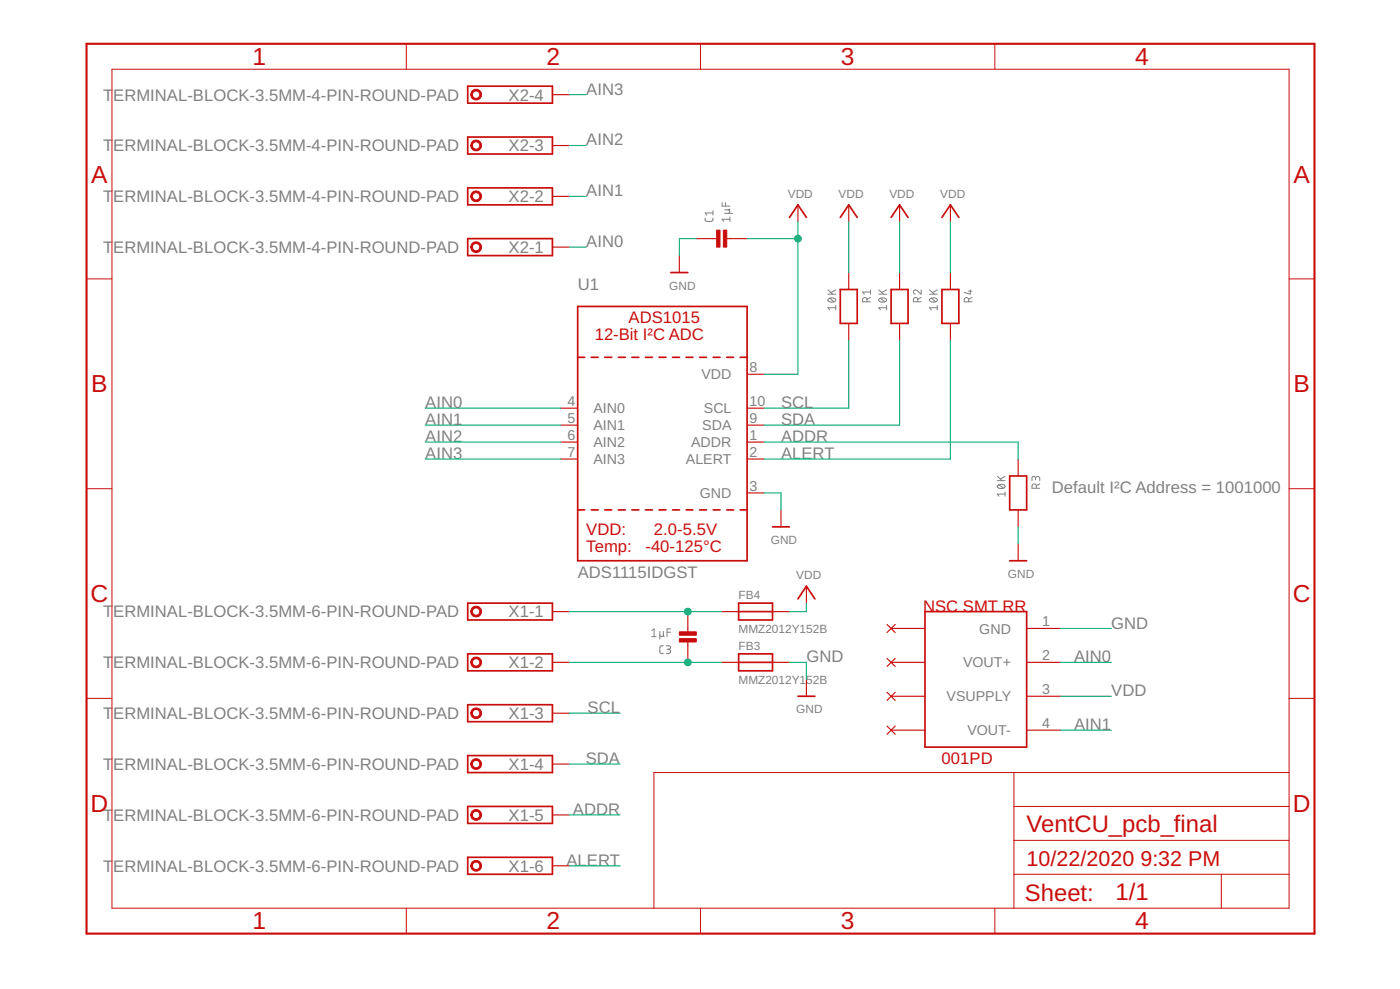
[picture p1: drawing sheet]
<svg xmlns="http://www.w3.org/2000/svg" width="210mm" height="148mm" viewBox="0 0 210 148" stroke-linecap="round" stroke-linejoin="round" font-family="sans-serif">
<g fill="none" stroke="#808080" stroke-width=".15">
<path d="M105.7 32.7v.3l.3 .2 .7-.1 .2-.1v-.3M106.9 31.6v.6M106.9 31.9h-1.2l.3 .3M108.3 30.4v.5h1.1M108.6 32h1.2M108.8 30.4v.5M109.2 31.4l.2 .2v.3l-.2 .1M109.4 31.3v.1h-.8M109.4 32.9h-1.1l.2 .3M109.4 32.5v.7M124.1 44.1h1.2M124.1 43.4l.7 .7"/>
<path d="M124.2 44.8a.73 .73 0 0 1 1.1 .2 .71 .71 0 0 1-1.2 0zM124.4 44.7l.6 .5M125.3 46.1h-1.2l.3 .3M125.3 45.8v.6M125.3 43.4l-.7 .4M130 45.2v-.3a.33 .33 0 0 0-.3-.3 .33 .33 0 0 0-.4 .3v.3h1.2M130.5 44.6l-.5 .2M130.5 43.8h-1.2l.3 .3M130.5 43.4v.7M131.7 44.1h1.2M131.7 43.4l.8 .7M131.8 44.8a.73 .73 0 0 1 1.1 .2 .71 .71 0 0 1-1.2 0z"/>
<path d="M132 44.7l.7 .5M132.9 46.1h-1.2l.3 .3M132.9 45.8v.6M132.9 43.4l-.7 .4M137.6 45.2v-.3a.33 .33 0 0 0-.3-.3 .33 .33 0 0 0-.4 .3v.3h1.2M138.1 43.4v.7l-.6-.6a.32 .32 0 0 0-.5 .1 .32 .32 0 0 0 .2 .5M138.1 44.6l-.5 .2M139.4 44.1h1.1M139.4 43.4l.7 .7M139.4 44.8a.7 .7 0 0 1 1.1 .2 .69 .69 0 0 1-1.1 0zM139.6 44.7l.7 .5M140.5 46.1h-1.1l.2 .3"/>
<path d="M140.5 45.8v.6M140.5 43.4l-.7 .4M145.2 45.2v-.3a.33 .33 0 0 0-.3-.3 .33 .33 0 0 0-.3 .3v.3h1.1M145.2 43.6h.5M145.5 43.4v.7l-.9-.3M145.7 44.6l-.5 .2M149.5 72h1.2M149.5 71.4l.7 .6M149.6 72.7a.72 .72 0 0 1 1.1 .2 .69 .69 0 0 1-1.2 0zM149.8 72.6l.6 .5M150.7 74h-1.2l.3 .3M150.7 73.7v.6"/>
<path d="M150.7 71.4l-.7 .4M155.3 71.7a.32 .32 0 0 1 .3-.3 .32 .32 0 0 1 .3 .3v.3M155.3 71.9l-.1-.4-.3-.1-.2 .1v.5M155.4 73.2v-.4a.33 .33 0 0 0-.3-.3 .33 .33 0 0 0-.4 .3v.4h1.2M155.9 72.5l-.5 .2M97.7 94.5l.4-.3v1.2M97.7 95.4h.7M98.9 95.1l.2 .3 .3-.1 .1-.2M98.9 94.6v1.2M99.5 94.6v.6l.1 .2M99.5 96.8h-.4l-.2 .2 .1 .7 .1 .2h.4M99.9 96.8h.5l.1 .1-.1 .3-.4 .1"/>
<path d="M100 94.7h.5M100.2 97.3a.33 .33 0 0 1 .4 .3 .33 .33 0 0 1-.4 .3h-.3M100.5 94.2h-.5v1.2"/>
</g>
<g fill="none" stroke="#c90d0c" stroke-width=".17">
<path d="M82.8 14.2h2.5M82.8 37h2.5M82.8 29.4h2.5M82.8 21.8h2.5M101.9 38.3v2.5M104.4 35.8h3.3M108.7 35.8h3.3M119.6 30.7v2.5M127.3 30.7v2.5M134.9 30.7v2.5M142.5 30.7v2.5M112 56.1h2.6"/>
<path d="M127.3 40.8v2.6M127.3 48.5v2.5M134.9 40.8v2.6M134.9 48.5v2.5M142.5 40.8v2.6M142.5 48.5v2.5M84.1 61.2h2.5M84.1 63.7h2.5M84.1 66.2h2.5M84.1 68.8h2.5M112 61.2h2.6M112 63.7h2.6"/>
<path d="M112 66.2h2.6M112 68.8h2.6M112 73.9h2.6M117.1 76.4v2.5M152.7 68.8v2.5M152.7 76.4v2.5M82.8 99.2h2.5M82.8 91.6h2.5M103.1 91.6v3.3M103.1 95.9v3.3M108.2 99.2h2.5M108.2 91.6h2.5"/>
<path d="M115.8 99.2h2.6M115.8 91.6h2.6M120.9 87.8v2.6M133 98.6l1.2 1.2M133 93.6l1.2 1.2M133.6 99.2h5.1M133.6 94.1h5.1M134.2 98.6l-1.2 1.2M134.2 93.6l-1.2 1.2M152.7 81.5v2.5M153.9 99.2h5.1M153.9 94.1h5.1"/>
<path d="M82.8 106.8h2.5M82.8 114.5h2.5M120.9 101.8v2.5M133 108.8l1.2 1.2M133 103.7l1.2 1.2M133.6 104.3h5.1M133.6 109.4h5.1M134.2 108.8l-1.2 1.2M134.2 103.7l-1.2 1.2M153.9 104.3h5.1M153.9 109.4h5.1M82.8 122.1h2.5"/>
<path d="M82.8 129.7h2.5"/>
</g>
<g fill="none" stroke="#c90d0c" stroke-width=".25">
<path d="M70.1 12.9h12.7v2.6h-12.7zM70.1 20.5h12.7v2.6h-12.7zM70.1 28.2h12.7v2.5h-12.7zM70.1 35.8h12.7v2.5h-12.7zM118.4 32.6l1.2-1.9 1.3 1.9M126 32.6l1.3-1.9 1.2 1.9M133.6 32.6l1.3-1.9 1.2 1.9M141.2 32.6l1.3-1.9 1.3 1.9M86.6 45.9h25.4v38.1h-25.4zM86.6 53.5h1.1M88.6 53.5h1.1M90.7 53.5h1"/>
<path d="M92.7 53.5h1M94.7 53.5h1.1M96.8 53.5h1M98.8 53.5h1M100.6 40.8h2.5M100.8 53.5h1.1M102.9 53.5h1M104.9 53.5h1M106.9 53.5h1M109 53.5h1M111 53.5h1M126 43.4h2.5v5.1h-2.5z"/>
<path d="M133.6 43.4h2.5v5.1h-2.5zM141.2 43.4h2.6v5.1h-2.6zM86.6 76.4h1.1M88.6 76.4h1.1M90.7 76.4h1M92.7 76.4h1M94.7 76.4h1.1M96.8 76.4h1M98.8 76.4h1M100.8 76.4h1.1M102.9 76.4h1M104.9 76.4h1"/>
<path d="M106.9 76.4h1M109 76.4h1M111 76.4h1M115.8 78.9h2.6M151.4 71.3h2.5v5.1h-2.5zM70.1 98h12.7v2.5h-12.7zM70.1 90.4h12.7v2.5h-12.7zM110.7 91.6h5.1M110.7 90.4h5.1v2.5h-5.1zM110.7 98h5.1v2.5h-5.1zM110.7 99.2h5.1M119.6 89.7l1.3-1.9 1.3 1.9"/>
<path d="M138.7 91.6h15.2v20.3h-15.2zM151.4 84h2.5M70.1 105.6h12.7v2.5h-12.7zM70.1 113.2h12.7v2.5h-12.7zM119.6 104.3h2.6M70.1 120.8h12.7v2.6h-12.7zM70.1 128.4h12.7v2.6h-12.7z"/>
</g>
<g fill="#c90d0c" stroke="#c90d0c" stroke-width=".15">
<path d="M108.5 34.5h.5v2.5h-.5z"/>
<path d="M107.4 34.5h.5v2.5h-.5z"/>
<path d="M101.9 94.7h2.5v.5h-2.5z"/>
<path d="M101.9 95.7h2.5v.5h-2.5z"/>
</g>
<g fill="#c90d0c" stroke="#c90d0c" stroke-width=".15">
<path d="M70.8 91.1a.82 .82 0 0 1 1.3 .1 .82 .82 0 0 1-.5 1.2 .82 .82 0 0 1-1-.8h.2a.55 .55 0 0 1 .8-.5 .55 .55 0 0 1 .2 .9 .55 .55 0 0 1-.9-.2l-.1-.2h-.2z" fill-rule="evenodd"/>
<path d="M70.8 98.7a.82 .82 0 0 1 1.3 .1 .82 .82 0 0 1-.5 1.2 .82 .82 0 0 1-1-.8h.2a.55 .55 0 0 1 .8-.5 .55 .55 0 0 1 .2 .9 .55 .55 0 0 1-.9-.2l-.1-.2h-.2z" fill-rule="evenodd"/>
<path d="M70.8 106.3a.82 .82 0 0 1 1.3 .1 .82 .82 0 0 1-.5 1.2 .82 .82 0 0 1-1-.8h.2a.55 .55 0 0 1 .8-.5 .55 .55 0 0 1 .2 .9 .55 .55 0 0 1-.9-.2l-.1-.2h-.2z" fill-rule="evenodd"/>
<path d="M70.8 114a.82 .82 0 0 1 1.3 0 .82 .82 0 0 1-.5 1.3 .82 .82 0 0 1-1-.8h.2a.55 .55 0 0 1 .8-.6 .55 .55 0 0 1 .2 .9 .55 .55 0 0 1-.9-.1l-.1-.2h-.2z" fill-rule="evenodd"/>
<path d="M70.8 121.6a.82 .82 0 0 1 1.3 0 .82 .82 0 0 1-.5 1.3 .82 .82 0 0 1-1-.8h.2a.55 .55 0 0 1 .8-.6 .55 .55 0 0 1 .2 1 .55 .55 0 0 1-.9-.2l-.1-.2h-.2z" fill-rule="evenodd"/>
<path d="M70.8 129.2a.82 .82 0 0 1 1.3 .1 .82 .82 0 0 1-.5 1.2 .82 .82 0 0 1-1-.8h.2a.55 .55 0 0 1 .8-.5 .55 .55 0 0 1 .2 .9 .55 .55 0 0 1-.9-.2l-.1-.2h-.2z" fill-rule="evenodd"/>
<path d="M70.8 36.5a.82 .82 0 0 1 1.3 .1 .82 .82 0 0 1-.5 1.2 .82 .82 0 0 1-1-.8h.2a.55 .55 0 0 1 .8-.5 .55 .55 0 0 1 .2 .9 .55 .55 0 0 1-.9-.2l-.1-.2h-.2z" fill-rule="evenodd"/>
<path d="M70.8 28.9a.82 .82 0 0 1 1.3 .1 .82 .82 0 0 1-.5 1.2 .82 .82 0 0 1-1-.8h.2a.55 .55 0 0 1 .8-.5 .55 .55 0 0 1 .2 .9 .55 .55 0 0 1-.9-.2l-.1-.2h-.2z" fill-rule="evenodd"/>
<path d="M70.8 21.3a.82 .82 0 0 1 1.3 0 .82 .82 0 0 1-.5 1.3 .82 .82 0 0 1-1-.8h.2a.55 .55 0 0 1 .8-.5 .55 .55 0 0 1 .2 .9 .55 .55 0 0 1-.9-.2l-.1-.2h-.2z" fill-rule="evenodd"/>
<path d="M70.8 13.7a.82 .82 0 0 1 1.3 0 .82 .82 0 0 1-.5 1.3 .82 .82 0 0 1-1-.8h.2a.55 .55 0 0 1 .8-.6 .55 .55 0 0 1 .2 .9 .55 .55 0 0 1-.9-.1l-.1-.2h-.2z" fill-rule="evenodd"/>
</g>
<g fill="none" stroke="#c90d0c" stroke-width=".15">
<path d="M16.8 10.4h176.5v125.7h-176.5zM60.9 6.6v3.8M105 6.6v3.8M149.2 6.6v3.8M13 41.8h3.8M193.3 41.8h3.8M13 73.2h3.8M193.3 73.2h3.8M13 104.6h3.8M152 115.7v20.4M193.3 115.7h-95.3v20.4M193.3 104.6h3.8"/>
<path d="M60.9 136.1v3.8M105 136.1v3.8M149.2 136.1v3.8M152 131h41.3M152 125.9h41.3M152 120.8h41.3M183.1 131v5.1"/>
</g>
<path d="M13 6.6h184.1v133.3h-184.1z" fill="none" stroke="#c90d0c" stroke-width=".32"/>
<g fill="none" stroke="#0dab76" stroke-width=".17">
<path d="M85.3 14.2h2.6M85.3 37h2.6M85.3 29.4h2.6M85.3 21.8h2.6M104.4 35.8h-2.5v2.5M112 35.8h7.6M119.6 33.2v22.9h-5M127.3 33.2v7.6M134.9 33.2v7.6M142.5 33.2v7.6M127.3 51v10.2h-12.7M134.9 51v12.7h-20.3"/>
<path d="M142.5 51v17.8h-27.9M63.8 61.2h20.3M63.8 63.7h20.3M63.8 66.2h20.3M63.8 68.8h20.3M114.6 73.9h2.5v2.5M114.6 66.2h38.1v2.6M152.7 78.9v2.6M85.3 99.2h22.9M85.3 91.6h22.9M118.4 99.2h2.5v2.6M120.9 90.4v1.2h-2.5"/>
<path d="M159 99.2h7.6M159 94.1h7.6M85.3 106.8h7.7M85.3 114.5h7.7M159 104.3h7.6M159 109.4h7.6M85.3 122.1h7.7M85.3 129.7h7.7"/>
</g>
<g fill="#0dab76" stroke="#0dab76" stroke-width=".15">
<circle cx="119.6" cy="35.8" r=".51"/>
<circle cx="103.1" cy="91.6" r=".51"/>
<circle cx="103.1" cy="99.2" r=".51"/>
</g>
<g font-size="3.7" fill="#c90d0c">
<text x="37.8" y="9.8">1</text>
<text x="82" y="9.8">2</text>
<text x="126.1" y="9.8">3</text>
<text x="170.2" y="9.8">4</text>
<text x="13.7" y="27.4">A</text>
<text x="194" y="27.4">A</text>
<text x="13.7" y="58.8">B</text>
<text x="194" y="58.8">B</text>
<text x="13.6" y="90.2">C</text>
<text x="193.8" y="90.2">C</text>
<text x="13.6" y="121.6">D</text>
<text x="193.8" y="121.6">D</text>
<text x="37.8" y="139.3">1</text>
<text x="82" y="139.3">2</text>
<text x="126.1" y="139.3">3</text>
<text x="170.2" y="139.3">4</text>
</g>
<g font-size="3.6" fill="#c90d0c">
<text x="153.9" y="124.6">VentCU_pcb_final</text>
<text x="153.7" y="134.9">Sheet:</text>
<text x="167.2" y="134.8">1/1</text>
</g>
<g font-size="3.2" fill="#c90d0c">
<text x="153.9" y="129.7">10/22/2020</text>
<text x="171" y="129.7">9:32 PM</text>
</g>
<g font-size="2.5" fill="#808080">
<text x="15.4" y="15.1">T</text>
<text x="17" y="15.1">ERMINAL-BLOCK-3.5MM-4-PIN-ROUND-PAD</text>
<text x="76.3" y="15.1">X2-4</text>
<text x="87.9" y="14.2">AIN3</text>
<text x="15.4" y="22.7">T</text>
<text x="17" y="22.7">ERMINAL-BLOCK-3.5MM-4-PIN-ROUND-PAD</text>
<text x="76.3" y="22.7">X2-3</text>
<text x="87.9" y="21.8">AIN2</text>
<text x="87.9" y="29.4">AIN1</text>
<text x="15.4" y="30.3">T</text>
<text x="17" y="30.3">ERMINAL-BLOCK-3.5MM-4-PIN-ROUND-PAD</text>
<text x="76.3" y="30.3">X2-2</text>
<text x="15.4" y="37.9">T</text>
<text x="17" y="37.9">ERMINAL-BLOCK-3.5MM-4-PIN-ROUND-PAD</text>
<text x="76.3" y="37.9">X2-1</text>
<text x="87.9" y="37">AIN0</text>
<text x="86.6" y="43.4">U1</text>
<text x="63.8" y="61.2">AIN0</text>
<text x="63.8" y="63.7">AIN1</text>
<text x="117.1" y="61.2">SCL</text>
<text x="117.1" y="63.7">SDA</text>
<text x="63.8" y="66.2">AIN2</text>
<text x="63.8" y="68.8">AIN3</text>
<text x="117.1" y="66.2">ADDR</text>
<text x="117.1" y="68.8">ALERT</text>
<text x="157.7" y="73.8">Default I²C Address = 1001000</text>
<text x="86.6" y="86.5">ADS1115IDGST</text>
<text x="15.4" y="92.5">T</text>
<text x="17" y="92.5">ERMINAL-BLOCK-3.5MM-6-PIN-ROUND-PAD</text>
<text x="76.3" y="92.5">X1-1</text>
<text x="166.6" y="94.2">GND</text>
<text x="15.4" y="100.1">T</text>
<text x="17" y="100.1">ERMINAL-BLOCK-3.5MM-6-PIN-ROUND-PAD</text>
<text x="76.3" y="100.1">X1-2</text>
<text x="120.9" y="99.2">GND</text>
<text x="161" y="99.2">AIN0</text>
<text x="15.4" y="107.7">T</text>
<text x="17" y="107.7">ERMINAL-BLOCK-3.5MM-6-PIN-ROUND-PAD</text>
<text x="76.3" y="107.7">X1-3</text>
<text x="88.1" y="106.9">SCL</text>
<text x="166.6" y="104.3">VDD</text>
<text x="161" y="109.4">AIN1</text>
<text x="15.4" y="115.4">T</text>
<text x="17" y="115.4">ERMINAL-BLOCK-3.5MM-6-PIN-ROUND-PAD</text>
<text x="76.3" y="115.4">X1-4</text>
<text x="87.8" y="114.5">SDA</text>
<text x="15.4" y="123">T</text>
<text x="17" y="123">ERMINAL-BLOCK-3.5MM-6-PIN-ROUND-PAD</text>
<text x="76.3" y="123">X1-5</text>
<text x="85.9" y="122.1">ADDR</text>
<text x="15.4" y="130.6">T</text>
<text x="17" y="130.6">ERMINAL-BLOCK-3.5MM-6-PIN-ROUND-PAD</text>
<text x="76.3" y="130.6">X1-6</text>
<text x="84.9" y="129.7">ALERT</text>
</g>
<g font-size="2.5" fill="#c90d0c">
<text x="89.2" y="51">12-Bit I²C ADC</text>
<text x="94.2" y="48.5">ADS1015</text>
<text x="87.9" y="80.2">VDD:</text>
<text x="87.9" y="82.7">Temp:</text>
<text x="96.8" y="82.7">-40-125°C</text>
<text x="98.1" y="80.2">2.0-5.5V</text>
<text x="138.4" y="91.6">NSC SMT RR</text>
<text x="141.2" y="114.5">001PD</text>
</g>
<g font-size="2.1" fill="#808080">
<text x="105.2" y="56.8">VDD</text>
<text x="112.4" y="55.7">8</text>
<text x="85.1" y="60.8">4</text>
<text x="85.1" y="63.3">5</text>
<text x="85.1" y="65.9">6</text>
<text x="89" y="61.9">AIN0</text>
<text x="89" y="64.5">AIN1</text>
<text x="105.3" y="64.5">SDA</text>
<text x="105.5" y="61.9">SCL</text>
<text x="112.4" y="65.9">1</text>
<text x="112.4" y="60.8">10</text>
<text x="112.4" y="63.3">9</text>
<text x="85.1" y="68.4">7</text>
<text x="89" y="67">AIN2</text>
<text x="89" y="69.5">AIN3</text>
<text x="102.8" y="69.5">ALERT</text>
<text x="103.6" y="67">ADDR</text>
<text x="112.4" y="68.4">2</text>
<text x="104.9" y="74.6">GND</text>
<text x="112.4" y="73.5">3</text>
<text x="146.8" y="94.9">GND</text>
<text x="156.3" y="93.8">1</text>
<text x="144.4" y="100">VOUT+</text>
<text x="156.3" y="98.9">2</text>
<text x="141.9" y="105.1">VSUPPLY</text>
<text x="156.3" y="104">3</text>
<text x="145" y="110.2">VOUT-</text>
<text x="156.3" y="109">4</text>
</g>
<g font-size="1.8" fill="#808080">
<text x="118.1" y="29.7">VDD</text>
<text x="125.7" y="29.7">VDD</text>
<text x="133.3" y="29.7">VDD</text>
<text x="141" y="29.7">VDD</text>
<text x="100.3" y="43.4">GND</text>
<text x="115.6" y="81.5">GND</text>
<text x="110.7" y="89.7">FB4</text>
<text x="119.4" y="86.8">VDD</text>
<text x="151.1" y="86.5">GND</text>
<text x="110.7" y="94.8">MMZ2012Y152B</text>
<text x="110.7" y="97.3">FB3</text>
<text x="110.7" y="102.4">MMZ2012Y152B</text>
<text x="119.4" y="106.9">GND</text>
</g>
</svg>
